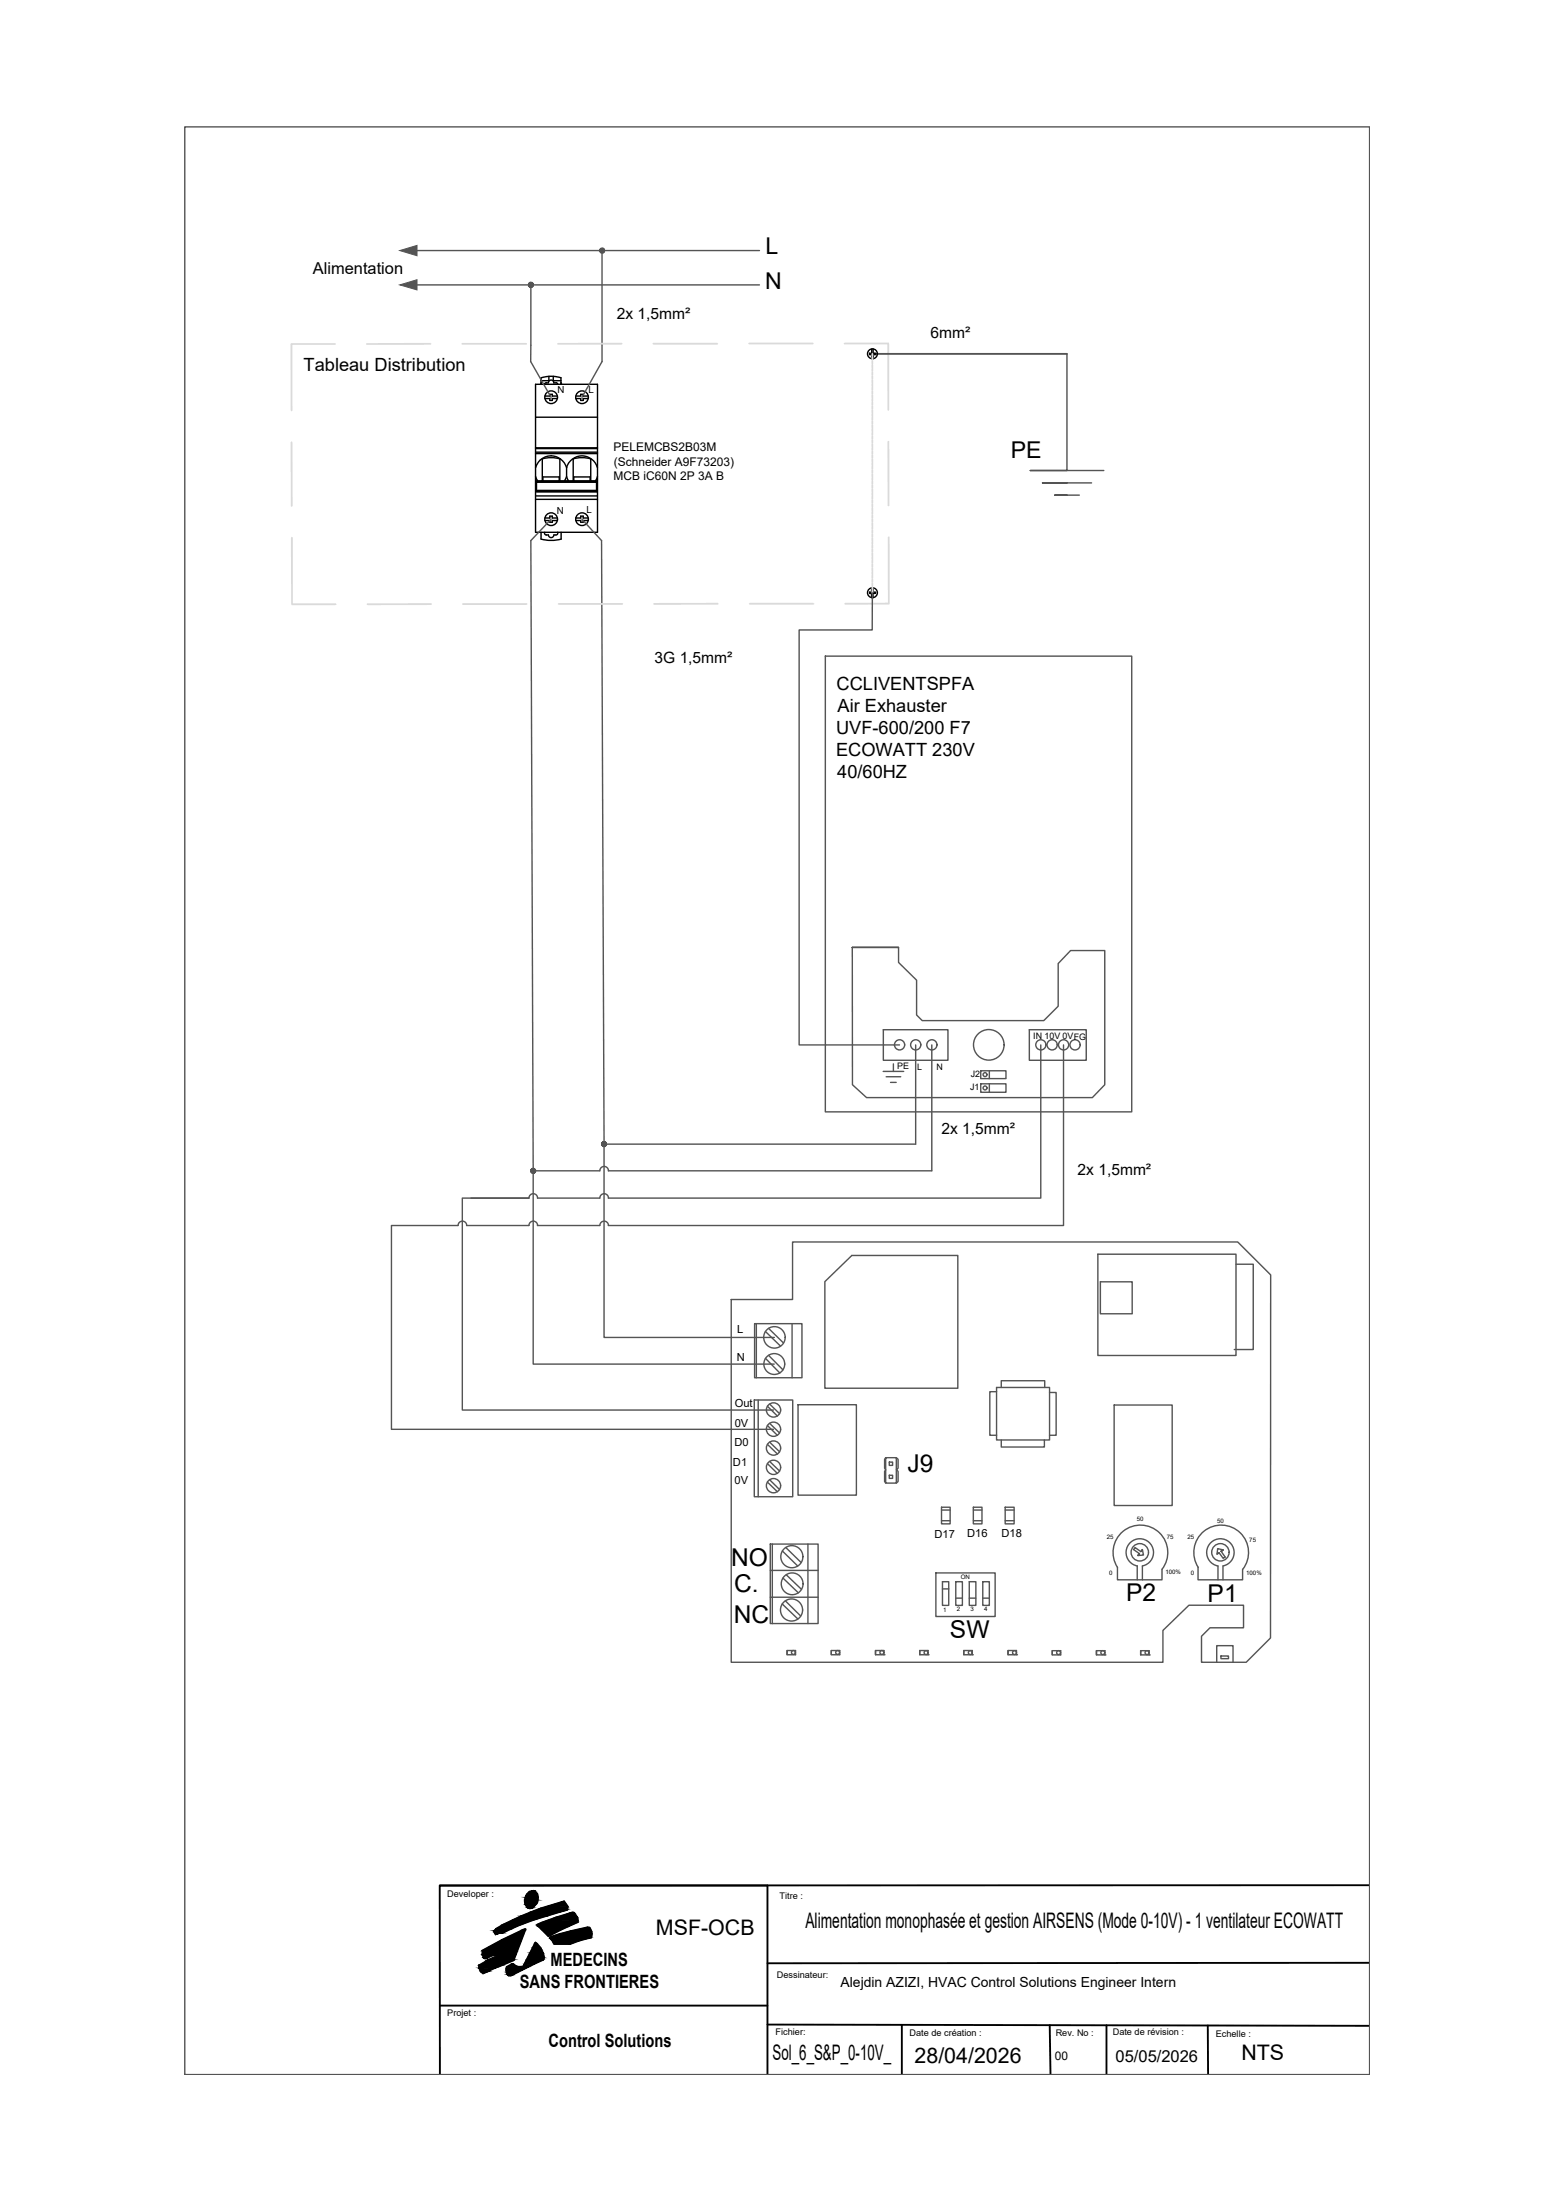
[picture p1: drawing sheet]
<svg xmlns="http://www.w3.org/2000/svg" width="210mm" height="297mm" viewBox="0 0 210 297" stroke-linecap="round" stroke-linejoin="round" font-family="sans-serif">
<!-- layer: 01_Puissance -->
<path d="M24.9 17.1h160v263h-160zM56.3 33.8h46.2M56.3 38.5h46.2M71.7 38.5l-.1 10.3 2.8 4.8M81.3 33.8v15l-2.7 4.8M144 47.8v15.7h-4.9h9.9M78.6 70.1l2.6 2.9 .3 81.5M144 65.2h-3.3h6.6M144 66.9h-1.6h3.3M81.5 154.5v26.1h23M123.6 141.1v13.4h-42.1M63.6 161.8h7.8" fill="none" stroke="#545454" stroke-width=".19"/>
<g fill="#545454" stroke="#545454" stroke-width=".13">
<path d="M54 33.8l2.3-.7v1.4z"/>
<path d="M54 38.5l2.3-.7v1.3z"/>
<path d="M81.3 33.8h.3v-.1zM81.5 33.5l.1 .2-.3 .1zM81.3 33.5v.3l.2-.3z"/>
<path d="M81.1 33.5l.2 .3v-.3zM81.1 33.5l.2 .3-.3-.1zM81 33.7l-.1 .1h.4z"/>
<path d="M80.9 33.8l.1 .2 .3-.2zM81 34l.3-.2-.2 .3zM81.3 33.8l-.2 .3 .2 .1z"/>
<path d="M81.3 33.8v.4l.2-.1zM81.3 33.8l.3 .2-.1 .1zM81.3 33.8l.3 .2v-.2z"/>
<path d="M71.7 38.5h.3v-.2zM71.8 38.1l.2 .2-.3 .2zM71.7 38.1v.4l.1-.4z"/>
<path d="M71.5 38.1l.2 .4v-.4zM71.5 38.1l.2 .4-.3-.2zM71.4 38.3l-.1 .2h.4z"/>
<path d="M71.3 38.5l.1 .1 .3-.1zM71.4 38.6l.3-.1-.2 .3zM71.7 38.5l-.2 .3h.2z"/>
<path d="M71.7 38.5v.3h.1zM71.7 38.5l.3 .1-.2 .2zM71.7 38.5l.3 .1v-.1z"/>
<path d="M81.5 154.5h.4l-.1-.2zM81.7 154.2l.1 .1-.3 .2zM81.5 154.1v.4l.2-.3z"/>
<path d="M81.4 154.2l.1 .3v-.4zM81.4 154.2l.1 .3-.3-.2zM81.2 154.3v.2h.3z"/>
<path d="M81.2 154.5v.2l.3-.2zM81.2 154.7l.3-.2-.1 .3zM81.5 154.5l-.1 .3h.1z"/>
<path d="M81.5 154.5v.3h.2zM81.5 154.5l.3 .2-.1 .1zM81.5 154.5l.3 .2 .1-.2z"/>
</g>
<!-- layer: 03_Symbole -->
<g fill="none" stroke="#000" stroke-width=".19">
<path d="M72.3 51.9h8.4v20h-8.4zM72.3 56.3h8.4M73 51v.9M73.1 51.7l-.1 .2M73.6 53.5h.6v-.3h.4v.3h.6M73.6 53.8h.6v.3h.4v-.3h.6M73.7 51.7l-.2 .2M74.1 50.8v.6h-1.1M74.1 50.8l-1.1 .2M74.7 50.8v.6h1M74.7 50.8l1 .2 .1 .9M74.7 50.8h-.6"/>
<path d="M74.7 51.7h.3M74.8 51.7a.37 .37 0 0 0-.4-.4 .37 .37 0 0 0-.4 .4h-.3M75.1 51.7l.2 .2M75.7 51.7l.1 .2M77.7 53.5h.7v-.3h.3v.3h.7M77.7 53.8h.7v.3h.3v-.3h.7M117.7 47.1v.6h-.3v.2h.3v.5M117.9 47.1v.6h.2v.2h-.2v.5M72.3 64.3l.3 .6M72.3 63.1a2.17 2.17 0 0 1 2.1-1.6 2.17 2.17 0 0 1 2.1 1.6M72.3 67.4h8.4M72.3 67h8.4"/>
<path d="M72.3 61.2h8.4M72.3 61.1h8.4M72.3 60.6h8.4M72.3 60.5h8.4M72.4 64.9h8.1v1.5h-8.1zM72.4 66.4h8.1M72.4 66.2h8.1M72.4 65.1h8.1M72.4 65h8.1M73 71.9v.9l1.4 .2 1.4-.2M73.2 64.9v-2.9a4.2 4.2 0 0 1 2.4 0v2.9M73.3 64.9v-.5h2.2v.5"/>
<path d="M73.5 71.9a.24 .24 0 0 0 .2 .3h.3M73.6 70.3h.6v.2h.4v-.2h.6M73.6 69.9h.6v-.2h.4v.2h.6M75.3 71.9a.24 .24 0 0 1-.3 .3h-.2a.37 .37 0 0 1-.4 .4 .37 .37 0 0 1-.4-.4M75.7 71.9v.9M76.5 64.3l.3 .6M76.5 63.1v1.2l-.3 .6M76.5 63.1a2.16 2.16 0 0 1 2.1-1.6 2.16 2.16 0 0 1 2.1 1.6M77.4 64.9v-2.9a4.2 4.2 0 0 1 2.3 0v2.9M77.5 64.9v-.5h2.2v.5M77.7 70.3h.7v.2h.3v-.2h.7M77.7 69.9h.7v-.2h.3v.2h.7"/>
<path d="M80.7 64.3l-.3 .6M117.7 79.4v.6h-.3v.1h.3v.6M117.8 79.4v.6h.3v.1h-.3v.6"/>
<circle cx="74.4" cy="53.6" r=".86"/>
<circle cx="78.6" cy="53.6" r=".86"/>
<circle cx="117.8" cy="47.8" r=".67"/>
<circle cx="74.4" cy="70.1" r=".86"/>
<circle cx="78.6" cy="70.1" r=".86"/>
<circle cx="117.8" cy="80" r=".67"/>
</g>
<!-- layer: B-Puissance -->
<path d="M74.4 70.1l-2.7 2.9 .3 85.1M72 158.1v26.1h32.5M82.1 158.1a.58 .58 0 0 0-.5-.6 .58 .58 0 0 0-.6 .6h-9M125.8 141.1v17h-43.7" fill="none" stroke="#545454" stroke-width=".19"/>
<!-- layer: 03_Symbole -->
<g fill="none" stroke="#545454" stroke-width=".19">
<path d="M111.4 88.6h41.4v61.5h-41.4zM115 127.9l.1 18.6 1.9 1.7h30.5l1.6-1.7v-18.2h-4.6l-1.7 1.8v5.8l-1.9 1.9h-16.4l-.8-.8v-4.7l-2.4-2.4v-2h-6.3h6.3M119.2 139h8.8v4.2h-8.8zM138.9 139h7.7v4.2h-7.7zM119.2 144.7h2.8M119.6 145.4h2M120.2 146.1h.8M120.6 143.6v1.1M132.4 144.6h3.4v1h-3.4zM132.4 146.3h3.4v1.2h-3.4zM133.5 144.6v1M133.5 146.3v1.2"/>
<path d="M98.7 175.5h8.3v-7.8h60.1l4.4 4.4v49.1l-3.3 3.2h-6v-3.5l1.1-1.1h4.6v-3.1h-7.4l-3.5 3.4v4.3h-58.3zM101.9 178.7h6.4v7.3h-6.4zM102.1 178.7v7.3M103.3 179.8l2.1 1.9M103.7 179.4l2.1 1.9M106.9 178.7v7.3M111.3 173l3.7-3.5h14.3v17.9h-18zM148.2 169.3h18.6v13.7h-18.6zM148.5 173.1h4.3v4.3h-4.3zM166.8 170.7h2.4v11.5h-2.6M101.8 189h5.2v13.1h-5.2zM102.3 189v13.1"/>
<path d="M103.3 183.4l2 2M103.6 197.6l1.3 1.3M103.6 195l1.3 1.3M103.6 192.5l1.3 1.3M103.6 189.9l1.3 1.3M103.7 183l2 2M103.9 199.8l1.3 1.3M103.9 197.3l1.3 1.3M103.9 194.7l1.3 1.3M103.9 192.2l1.3 1.3M103.9 189.6l1.3 1.3M107.7 189.7h7.9v12.2h-7.9z"/>
<path d="M119.6 196.8h1.4v3.4h-1.4zM119.6 196.8l-.2 .2v1.2l.2 .2-.2 .3v1.3l.2 .2M120 197.4h.5v.5h-.5zM120 199.2h.5v.4h-.5zM121 196.8l.2 .2v1.2l-.2 .2 .2 .3v1.3l-.2 .2M134.5 187.3h7.2v7.1h-7.2zM134.5 187.9h-.9v5.9h.9M135.2 194.4v1h5.8v-1M135.2 187.3v-.9h5.8v.9M141.7 188h.9v5.8h-.9M150.4 189.7h7.8v13.6h-7.8zM103.6 200.1l1.3 1.3"/>
<path d="M104 208.5h6.4v10.7h-6.4zM104 212h6.4M104 215.7h6.4M104.3 208.5v10.7M105.6 216.6l2.1 2M105.6 209.4l2.1 2M105.7 213.1l2.1 2M106 216.1l2.1 2.1M106.1 208.9l2 2.1M106.1 212.6l2.1 2M109.1 208.5v10.7M126.3 212.4h8v5.9h-8z"/>
<path d="M127.1 203.5h1.2v2.2h-1.2zM127.1 203.9h1.2M127.1 205.3h1.2M127.2 213.6h.9v3.2h-.9zM127.2 214.5h.9M129 213.6h.9v3.2h-.9zM129 215.8h.9M130.8 213.6h.9v3.2h-.9zM130.8 215.8h.9M131.4 203.5h1.2v2.2h-1.2zM131.4 203.9h1.2M131.4 205.3h1.2"/>
<path d="M132.7 213.6h.8v3.2h-.8zM132.7 215.8h.8M135.7 203.5h1.2v2.2h-1.2zM135.7 203.9h1.2M135.7 205.3h1.2M153.2 208.9l.8 .6 .2-.3 .2 .8h-.8l.2-.2-.2 .2 .2-.2-.8-.6zM153.5 211.4v1.9M153.8 209.8l-.2 .2M154.2 209.2l-.2 .3M154.2 211.4v1.9M154.2 211.4a1.85 1.85 0 0 0 1.2-2.8 1.85 1.85 0 0 0-3.1 0 1.85 1.85 0 0 0 1.2 2.8M156.9 211.9a3.7 3.7 0 0 0-2.8-6 3.7 3.7 0 0 0-3.3 5.7v1.7h6.1v-1.4"/>
<path d="M161.7 211.6v1.7h6v-1.4M161.7 211.6a3.7 3.7 0 0 1 3.3-5.7 3.7 3.7 0 0 1 2.8 6M164.4 211.4v1.9M164.8 209.5l.3-.2-.7-.2-.1 .7 .2-.1M164.8 209.5l.3-.2-.3 .2 .6 .7-.3 .2-.5-.8-.3 .2M165.1 211.4v1.9M165.1 211.4a1.85 1.85 0 0 0 1.2-2.8 1.85 1.85 0 0 0-3.1 0 1.85 1.85 0 0 0 1.2 2.8M165.1 209.3l-.3 .2M106.2 222.8v.6h1.2v-.6h-1.2v.6M107.4 223.4h.1M112.2 222.8v.6h1.2v-.6h-1.2v.6M113.4 223.4h.1"/>
<path d="M118.2 222.8v.6h1.1v-.6h-1.1v.6M119.3 223.4h.1M124.1 222.8v.6h1.2v-.6M125.3 223.4h.1M125.3 222.8h-1.2v.6M130.1 222.8v.6h1.1v-.6M131.2 223.4h.1M131.3 222.8h-1.2v.6M136.1 222.8v.6h1.1v-.6h-1.1v.6M137.2 223.4h.1M142 222.9v.5h1.2v-.5h-1.2v.5M143.2 223.4h.1"/>
<path d="M148 222.9v.5h1.1v-.5h-1.1v.5M149.1 223.4h.1M154 222.9v.5h1.1v-.5h-1.1v.5M155.1 223.4h.1M164.2 224.4v-2.2h2.2v2.2M164.8 223.6h1v.4h-1z"/>
<circle cx="121.4" cy="141.1" r=".69"/>
<circle cx="123.6" cy="141.1" r=".69"/>
<circle cx="125.8" cy="141.1" r=".69"/>
<circle cx="133" cy="146.9" r=".26"/>
<circle cx="133" cy="145.1" r=".26"/>
<circle cx="133.5" cy="141.1" r="2.06"/>
<circle cx="140.5" cy="141.1" r=".69"/>
<circle cx="142" cy="141.1" r=".69"/>
<circle cx="143.6" cy="141.1" r=".69"/>
<circle cx="145.1" cy="141.1" r=".69"/>
<circle cx="104.4" cy="190.4" r=".96"/>
<circle cx="104.4" cy="193" r=".96"/>
<circle cx="104.4" cy="195.5" r=".96"/>
<circle cx="104.4" cy="198.1" r=".96"/>
<circle cx="104.5" cy="184.2" r="1.41"/>
<circle cx="104.5" cy="180.6" r="1.45"/>
<circle cx="104.4" cy="200.6" r=".96"/>
<circle cx="106.8" cy="217.4" r="1.49"/>
<circle cx="106.9" cy="210.2" r="1.49"/>
<circle cx="106.9" cy="213.8" r="1.47"/>
<circle cx="153.9" cy="209.6" r="1.17"/>
<circle cx="164.7" cy="209.6" r="1.17"/>
<circle cx="107.1" cy="223.1" r=".26"/>
<circle cx="113.1" cy="223.1" r=".26"/>
<circle cx="119" cy="223.1" r=".26"/>
<circle cx="125" cy="223.1" r=".26"/>
<circle cx="131" cy="223.1" r=".26"/>
<circle cx="136.9" cy="223.1" r=".26"/>
<circle cx="142.9" cy="223.1" r=".26"/>
<circle cx="148.9" cy="223.1" r=".26"/>
<circle cx="154.8" cy="223.1" r=".26"/>
</g>
<!-- layer: 04_Texte -->
<g fill="none" stroke="#000" stroke-width=".25">
<path d="M59.4 254.6h44.2v25.5M71.5 255.4a1.51 1.51 0 0 0-.3 2.2l.3 .1a1.44 1.44 0 0 0 1-2M72.5 259.8a27.1 27.1 0 0 1 5-1.6 1.29 1.29 0 0 1 .5 1.3l-4 1.9-1.5-1.4zM184.9 254.5l-125.5 .1v25.5M59.4 270.8h44.2M65.1 263.4l2.7-1.5 3.1-1.4-1.6 4.2-2 .8M66.9 260.4a36.6 36.6 0 0 1 9.2-3.7l.5 .7v.4a43 43 0 0 0-8.8 3.2h-.4M68.4 265.6l.7-.4 .9 .4 .6-.1 1.7-3.2a2.98 2.98 0 0 1 1.2 2l-.2 .3-4.4 2.1a.57 .57 0 0 1-.6-.6zM74.2 261.6l.2-.1a28 28 0 0 1 5.2-1.2l.3 .8-.1 .5-1.7 .5-1.1 .4h-2.2zM103.6 273.4l81.3 .1M121.7 273.4v6.7M141.7 273.4l.1 6.7"/>
<path d="M149.4 273.5v6.6M163 273.5l.1 6.6M184.9 265l-81.3 .1"/>
</g>
<g fill="#000" stroke="#000" stroke-width=".13">
<path d="M71.2 257.6h.7zM71.7 255.3h.5zM75.9 256.8l.2-.1 .1 .1zM77.2 258.2h.3zM64.9 266.3h.8l-.5 .2zM65.1 264h1.7l-.9 .3zM66.8 261.1h.3l-.2 .1zM67.4 261h.4zM68.5 266.6h.7l-.2 .1zM70.8 260.5h.1zM72.3 262.3l.2 .1h-.3zM73.2 260.6h2.4l-1.2 .6z"/>
<path d="M79.2 260.3h.4z"/>
<path d="M67.8 259.9l1.1 .5 1.2-.5zM66.9 260.4l.9-.5 1.1 .5z"/>
<path d="M68 259.8h2.3zM67.8 259.9h2.3z"/>
<path d="M71.2 257.6h.7zM71.3 257.6h.6l-.4 .1z"/>
<path d="M69.3 259.2l1 .6 1.8-.6zM68 259.8l1.3-.6 1 .6z"/>
<path d="M71.7 255.3h.5zM71.7 255.3h.5z"/>
<path d="M71.7 255.3l.6 .1-.1-.1zM71.5 255.4l.2-.1 .6 .1z"/>
<path d="M70.9 257.2l1 .4 .4-.4zM70.9 257.2l1 .4h-.7z"/>
<path d="M71.5 255.4l.9 .2-.1-.2zM71.5 255.4l.9 .2h-1.1z"/>
<path d="M71.3 255.6l1.2 .1-.1-.1zM71.2 255.7l.1-.1 1.2 .1z"/>
<path d="M70.9 257l1.4 .2 .1-.2zM70.9 257l1.4 .2h-1.4z"/>
<path d="M70.9 256.9l1.5 .1 .1-.1zM70.9 256.9l1.5 .1h-1.5z"/>
<path d="M71.2 255.7l1.3 .1v-.1zM71.2 255.7l1.3 .1h-1.4z"/>
<path d="M71.1 255.8l1.5 .1-.1-.1zM71.1 255.8l1.5 .1h-1.6z"/>
<path d="M70.9 256.8h1.6zM70.9 256.8l1.6 .1z"/>
<path d="M71 255.9l1.6 .3v-.3zM71 255.9l1.6 .3h-1.7z"/>
<path d="M70.8 256.5l1.7 .3 .1-.3zM70.8 256.5l1.7 .3h-1.6z"/>
<path d="M70.9 256.2l1.7 .3v-.3zM70.9 256.2l1.7 .3h-1.8z"/>
<path d="M70.3 258.7l1.8 .5 1.5-.5zM69.3 259.2l1-.5 1.8 .5z"/>
<path d="M70.4 258.7h3.3zM70.3 258.7h3.3z"/>
<path d="M71.8 258.1l1.9 .6 2-.6zM70.4 258.7l1.4-.6 1.9 .6z"/>
<path d="M72 258.1h3.8zM71.8 258.1h3.9z"/>
<path d="M75.9 256.8l.7 .6-.4-.6zM74 257.4l1.9-.6 .7 .6z"/>
<path d="M74 257.4l2.6 .3v-.3zM73 257.7l1-.3 2.6 .3z"/>
<path d="M73 257.7l3.6 .1v-.1zM72.6 257.8l.4-.1 3.6 .1z"/>
<path d="M72.6 257.8l3.2 .3 .8-.3zM72 258.1l.6-.3 3.2 .3z"/>
<path d="M72.5 259.8l4.4 .2 .3-.2zM72.5 259.8l4.4 .2h-4.4z"/>
<path d="M77.2 258.2l.3 .1zM77 258.3h.5z"/>
<path d="M77 258.3l.9 .6-.4-.6zM75.1 258.9l1.9-.6 .9 .6z"/>
<path d="M73.2 259.6l4 .2 .7-.2zM72.5 259.8l.7-.2 4 .2z"/>
<path d="M75.1 258.9h2.8zM75 258.9h2.9z"/>
<path d="M75 258.9l3 .4-.1-.4zM73.8 259.3l1.2-.4 3 .4z"/>
<path d="M73.3 259.5h4.7zM73.2 259.6h4.7z"/>
<path d="M73.8 259.3l4.2 .2v-.2zM73.3 259.5l.5-.2 4.2 .2z"/>
<path d="M65.1 264l.1 .3h.7zM65.2 264.3h.7l-.4 .2z"/>
<path d="M64.8 266.1l.9 .2 .3-.2zM64.8 266.1l.9 .2h-.8z"/>
<path d="M64.6 265.7l1.4 .4 .9-.4zM64.6 265.7l1.4 .4h-1.2z"/>
<path d="M65.1 263.9h2zM65.1 263.9l1.7 .1z"/>
<path d="M64.6 265.5l2.3 .2 .4-.2zM64.6 265.5l2.3 .2h-2.3z"/>
<path d="M66.8 261l.3 .1 .3-.1zM66.8 261l.3 .1h-.3z"/>
<path d="M66.7 261h.7zM66.7 261h.7z"/>
<path d="M64.6 265.3l2.7 .2 .5-.2zM64.6 265.3l2.7 .2h-2.7z"/>
<path d="M66.6 260.7l1.2 .3 .6-.3zM66.6 260.7l1.2 .3h-1.1z"/>
<path d="M68.5 266.6l.2 .1h.3zM68.7 266.7h.3z"/>
<path d="M66.9 260.5l1.5 .2 .4-.2zM66.6 260.7l.3-.2 1.5 .2z"/>
<path d="M66.9 260.4h2zM66.9 260.5h1.9z"/>
<path d="M69.1 265.2l.5 .3zM68.6 265.5l.5-.3 .5 .3z"/>
<path d="M65.7 264.7l2.1 .6 1.5-.6zM64.6 265.3l1.1-.6 2.1 .6z"/>
<path d="M65.9 264.6l3.4 .1 .1-.1zM65.7 264.7l.2-.1 3.4 .1z"/>
<path d="M67 264.1l2.4 .5 .2-.5zM65.9 264.6l1.1-.5 2.4 .5z"/>
<path d="M67.1 264l2.5 .1v-.1zM67.1 264l2.5 .1h-2.6z"/>
<path d="M67.1 263.9h2.5zM67.1 263.9l2.5 .1h-2.5z"/>
<path d="M65.1 263.9h4.5zM65.1 263.9h4.5z"/>
<path d="M68.6 265.5h1.4zM68.5 265.5h.1h1.4z"/>
<path d="M65.1 263.4l4.5 .5 .2-.5zM65.1 263.4l4.5 .5h-4.5z"/>
<path d="M68.4 266.3l.8 .3 .6-.3zM68.4 266.3l.8 .3h-.7z"/>
<path d="M68.5 265.5l1.5 .1zM68.5 265.5l1.5 .1z"/>
<path d="M68.3 266.1l1.5 .2 .5-.2zM68.3 266.1l1.5 .2h-1.4z"/>
<path d="M67.8 261.9l2 1.5 .6-1.5zM65.1 263.4l2.7-1.5 2 1.5z"/>
<path d="M68.3 266h2.1zM68.3 266l2 .1z"/>
<path d="M68.3 265.8l2.1 .2 .5-.2zM68.3 265.8l2.1 .2h-2.1z"/>
<path d="M70.5 260.6l-.1 1.3 .5-1.3zM67.8 261.9l2.7-1.3-.1 1.3z"/>
<path d="M70.8 260.5h.1zM70.7 260.5h.2z"/>
<path d="M70.7 260.5l.2 .1v-.1zM70.5 260.6l.2-.1 .2 .1z"/>
<path d="M68.4 265.6l2.5 .2 .4-.2zM68.4 265.6l2.5 .2h-2.6z"/>
<path d="M68.4 265.6h2.9zM68.4 265.6h2.9z"/>
<path d="M70.2 265.5h1.1zM70 265.6h1.3z"/>
<path d="M70.6 265.5h.8zM70.2 265.5h1.1z"/>
<path d="M70.8 265.2l.6 .3 .6-.3zM70.8 265.2l.6 .3h-.8z"/>
<path d="M72.2 262.4l.7 .6-.4-.6zM72.2 262.4l.7 .6h-1z"/>
<path d="M71.9 263l1.4 .7-.4-.7zM71.9 263l1.4 .7h-1.8z"/>
<path d="M73.2 260.6l.7 .6h.5zM73.9 261.2h.5l-.4 .2z"/>
<path d="M71.5 263.7l2 .6-.2-.6zM71.5 263.7l2 .6h-2.3z"/>
<path d="M71.1 264.6l.9 .6 1.3-.6zM71.1 264.6l.9 .6h-1.2z"/>
<path d="M71.2 264.3l2.1 .3 .2-.3zM71.2 264.3l2.1 .3h-2.2z"/>
<path d="M72.7 260.1l2.9 .5 1-.5zM72.7 260.1l2.9 .5h-2.4z"/>
<path d="M72.7 260.1h4zM72.7 260.1h3.9z"/>
<path d="M72.5 260l4.2 .1 .2-.1zM72.5 260l4.2 .1h-4z"/>
<path d="M74.6 262.1h3.5zM74.6 262.1h3.5z"/>
<path d="M74.6 262.1l2.4 .4 1.1-.4zM74.6 262.1l2.4 .4h-2.2z"/>
<path d="M74.3 261.8l3.8 .3 1-.3zM74.3 261.8l3.8 .3h-3.5z"/>
<path d="M79.2 260.3l.6 .4-.2-.4zM77.1 260.7l2.1-.4 .6 .4z"/>
<path d="M74.2 261.6l4.9 .2 .5-.2zM74.2 261.6l4.9 .2h-4.8z"/>
<path d="M77.1 260.7h2.7zM77 260.7h2.8z"/>
<path d="M77 260.7l2.9 .4-.1-.4zM75.7 261.1l1.3-.4 2.9 .4z"/>
<path d="M74.3 261.6h5.5zM74.2 261.6h5.4z"/>
<path d="M74.4 261.5l5.4 .1v-.1zM74.3 261.6l.1-.1 5.4 .1z"/>
<path d="M75.7 261.1h4.2zM75.5 261.1h4.4z"/>
<path d="M75.5 261.1l4.3 .4 .1-.4zM74.4 261.5l1.1-.4 4.3 .4z"/>
</g>
<!-- layer: B-Puissance -->
<g fill="#545454" stroke="#545454" stroke-width=".13">
<path d="M72 158.1h.3v-.2zM72.1 157.8l.2 .1-.3 .2zM72 157.7v.4l.1-.3z"/>
<path d="M71.8 157.8l.2 .3v-.4zM71.7 157.9l.1-.1 .2 .3zM71.7 157.9l-.1 .2h.4z"/>
<path d="M71.6 158.1l.1 .1 .3-.1zM71.7 158.2l.3-.1-.2 .3zM72 158.1l-.2 .3h.2z"/>
<path d="M72 158.1v.3h.1zM72 158.1l.3 .1-.2 .2zM72 158.1l.3 .1v-.1z"/>
</g>
<!-- layer: I-Puissance -->
<path d="M140.5 141.1v20.7h-58.4M82.1 161.8a.58 .58 0 0 0-.5-.6 .58 .58 0 0 0-.6 .6h-8.5a.57 .57 0 0 0-.5-.6 .57 .57 0 0 0-.6 .6h-9v28.6h42" fill="none" stroke="#545454" stroke-width=".19"/>
<!-- layer: G-Puissance -->
<path d="M143.6 141.1v24.4h-61.5M63 165.5a.58 .58 0 0 0-.6-.6 .58 .58 0 0 0-.6 .6h-9v27.5h51.6M82.1 165.5a.58 .58 0 0 0-.5-.6 .58 .58 0 0 0-.6 .6h-8.5a.57 .57 0 0 0-.5-.6 .57 .57 0 0 0-.6 .6h-8.4" fill="none" stroke="#545454" stroke-width=".19"/>
<!-- layer: trait fin -->
<g fill="none" stroke="#dcdcdc" stroke-width=".25">
<path d="M39.4 59.7v8.6M45.2 46.4h-5.9l.1 9M58.1 46.4h-8.6M62.4 46.4h8.6M83.9 46.4h-8.6M88.2 46.4h8.6M101.1 46.4h8.6M114 46.4h5.9v8.9M119.9 59.6v8.6M39.4 72.6v9h5.9M120 72.5v9h-5.9M58.2 81.6h-8.6"/>
<path d="M62.5 81.6h8.6M75.4 81.5h8.6M96.9 81.5h-8.6M101.2 81.5h8.6"/>
</g>
<!-- layer: 01_Puissance -->
<path d="M117.8 47.8h26.2" fill="none" stroke="#545454" stroke-width=".25"/>
<!-- layer: Layer1 -->
<g fill="none" stroke="#dcdcdc" stroke-width=".25">
<path d="M117.8 47.8v.3M117.8 48.2v.4M117.8 48.8v.3M117.8 49.3v.3M117.8 49.8v.3M117.8 50.3v.3M117.8 50.8v.3M117.8 51.3v.3M117.8 51.8v.3M117.8 52.3v.3M117.8 52.8v.4M117.8 53.3v.4"/>
<path d="M117.8 53.8v.4M117.8 54.3v.4M117.8 54.8v.4M117.8 55.4v.3M117.8 55.9v.3M117.8 56.4v.3M117.8 56.9v.3M117.8 57.4v.3M117.8 57.9v.3M117.8 58.4v.3M117.8 58.9v.4M117.8 59.4v.4"/>
<path d="M117.8 59.9v.4M117.8 60.4v.4M117.8 60.9v.4M117.8 61.5v.3M117.8 62v.3M117.8 62.5v.3M117.8 63v.3M117.8 63.5v.3M117.8 64v.3M117.8 64.5v.3M117.8 65v.3M117.8 65.5v.4"/>
<path d="M117.8 66v.4M117.8 66.5v.4M117.8 67v.4M117.8 67.5v.4M117.8 68.1v.3M117.8 68.6v.3M117.8 69.1v.3M117.8 69.6v.3M117.8 70.1v.3M117.8 70.6v.3M117.8 71.1v.3M117.8 71.6v.4"/>
<path d="M117.8 72.1v.4M117.8 72.6v.4M117.8 73.1v.4M117.8 73.6v.4M117.8 74.2v.3M117.8 74.7v.3M117.8 75.2v.3M117.8 75.7v.3M117.8 76.2v.3M117.8 76.7v.3M117.8 77.2v.3M117.8 77.7v.3"/>
<path d="M117.8 78.2v.4M117.8 78.7v.4M117.8 79.2v.4M117.8 79.7v.3"/>
</g>
<!-- layer: V-Puissance -->
<path d="M117.8 80l-.1 5.1h-9.8v56h13.5" fill="none" stroke="#545454" stroke-width=".19"/>
<g font-size="3.3">
<text x="122.5" y="198.7">J9</text>
<text x="98.7" y="211.5">NO</text>
<text x="99.1" y="214.9">C.</text>
<text x="99.1" y="219.1">NC</text>
<text x="128.2" y="221.1">SW</text>
<text x="152" y="216.2">P2</text>
<text x="163" y="216.3">P1</text>
</g>
<g font-size="3.1">
<text x="103.3" y="34.3">L</text>
<text x="103.3" y="39">N</text>
<text x="136.4" y="61.8">PE</text>
</g>
<g font-size="2.9">
<text x="88.5" y="261.3">MSF-OCB</text>
<text x="108.7" y="260.4">Alimentation monophasée et gestion AIRSENS (Mode 0-10V) - 1 ventilateur ECOWATT</text>
<text x="104.3" y="278.1">Sol_6_S&amp;P_0-10V_</text>
<text x="123.5" y="278.5">28/04/2026</text>
<text x="167.6" y="278.2">NTS</text>
</g>
<g font-size="2.5">
<text x="41" y="50.1">Tableau Distribution</text>
<text x="112.9" y="93.2">CCLIVENTSPFA</text>
<text x="112.9" y="99.1">UVF-600/200 F7</text>
<text x="113.1" y="96.1">Air Exhauster</text>
<text x="112.9" y="102">ECOWATT 230V</text>
<text x="113" y="105">40/60HZ</text>
<text x="70.2" y="268.4">SANS FRONTIERES</text>
<text x="74.3" y="265.4">MEDECINS</text>
<text x="74" y="276.4">Control Solutions</text>
</g>
<g font-size="2.2">
<text x="42.2" y="37">Alimentation</text>
<text x="150.6" y="278.4">05/05/2026</text>
</g>
<g font-size="2.1">
<text x="83.3" y="43.1">2x 1,5mm²</text>
<text x="125.6" y="45.6">6mm²</text>
<text x="88.4" y="89.5">3G 1,5mm²</text>
<text x="127.1" y="153.2">2x 1,5mm²</text>
<text x="145.5" y="158.6">2x 1,5mm²</text>
</g>
<text font-size="1.9" x="113.5" y="268.3">Alejdin AZIZI, HVAC Control Solutions Engineer Intern</text>
<g font-size="1.6">
<text x="82.8" y="60.9">PELEMCBS2B03M</text>
<text x="82.8" y="64.8">MCB iC60N 2P 3A B</text>
<text x="82.9" y="62.9">(Schneider A9F73203)</text>
<text x="142.4" y="278.1">00</text>
</g>
<g font-size="1.5">
<text x="99.4" y="183.8">N</text>
<text x="99.5" y="180">L</text>
<text x="99.2" y="190">Out</text>
<text x="98.9" y="197.9">D1</text>
<text x="99.1" y="195.3">D0</text>
<text x="99.2" y="192.7">0V</text>
<text x="99.2" y="200.3">0V</text>
<text x="126.1" y="207.7">D17</text>
<text x="130.6" y="207.6">D16</text>
<text x="135.2" y="207.6">D18</text>
</g>
<g font-size="1.3">
<text x="75.3" y="53.1">N</text>
<text x="79.4" y="53.1">L</text>
<text x="75.1" y="69.4">N</text>
<text x="79.2" y="69.3">L</text>
</g>
<g font-size="1.2">
<text x="139.5" y="140.3">IN 10V 0VFG</text>
<text x="121.1" y="144.3">PE</text>
<text x="123.8" y="144.5">L</text>
<text x="126.4" y="144.5">N</text>
<text x="130.9" y="147.2">J1</text>
<text x="131" y="145.4">J2</text>
<text x="60.4" y="256.1">Developer :</text>
<text x="105.2" y="256.5">Titre :</text>
<text x="104.9" y="267.1">Dessinateur:</text>
<text x="60.4" y="272.2">Projet :</text>
<text x="104.7" y="274.7">Fichier:</text>
<text x="122.8" y="274.9">Date de création :</text>
<text x="142.5" y="274.9">Rev. No :</text>
<text x="150.2" y="274.8">Date de révision :</text>
<text x="164.1" y="275">Echelle :</text>
</g>
<g font-size=".8">
<text x="149.4" y="207.8">25</text>
<text x="153.4" y="205.4">50</text>
<text x="157.5" y="207.8">75</text>
<text x="160.3" y="207.8">25</text>
<text x="164.3" y="205.6">50</text>
<text x="168.6" y="208.1">75</text>
<text x="129.7" y="213.2">ON</text>
<text x="149.7" y="212.7">0</text>
<text x="157.3" y="212.6">100%</text>
<text x="160.7" y="212.6">0</text>
<text x="168.2" y="212.6">100%</text>
<text x="127.3" y="217.6">1</text>
<text x="129.2" y="217.6">2</text>
<text x="131" y="217.6">3</text>
<text x="132.8" y="217.6">4</text>
</g>
</svg>
